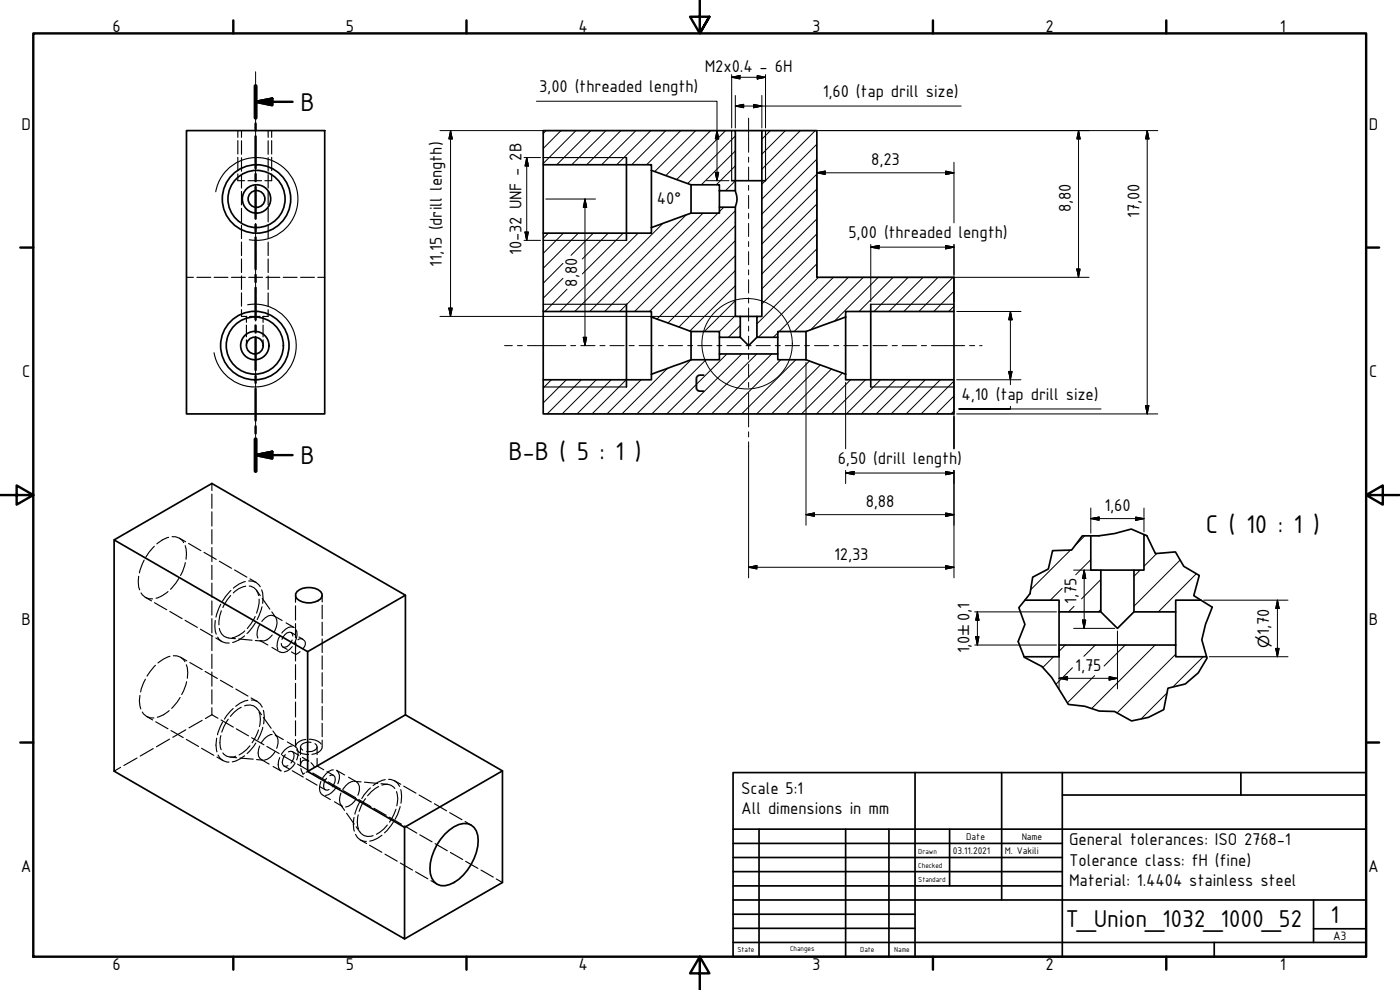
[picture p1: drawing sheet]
<svg xmlns="http://www.w3.org/2000/svg" width="420mm" height="297mm" viewBox="0 0 420 297" stroke-linecap="round" stroke-linejoin="round" font-family="sans-serif">
<!-- layer: Hatch (ISO) -->
<g fill="none" stroke="#000" stroke-width=".3">
<path d="M163.9 39.2l-.9 .9M168.4 39.2l-5.4 5.4M172.8 39.2l-9.8 9.9M177.3 39.2l-10.2 10.2M181.9 39.2l-10.3 10.2M186.4 39.2l-10.3 10.2M190.8 39.2l-10.2 10.2M195.3 39.2l-10.2 10.2M199.8 39.2l-10.2 10.2M204.3 39.2l-10.2 10.2M208.8 39.2l-12.3 12.3M213.3 39.2l-13.5 13.5"/>
<path d="M217.8 39.2l-14.7 14.7M231.2 39.2l-2.6 2.6M235.7 39.2l-7.1 7.1M240.2 39.2l-11.6 11.6M244.7 39.2l-16.1 16.1M220.7 54.3l-3 2.9M220.7 49.8l-5.7 5.6M220.7 45.3l-10.2 10.1M220.7 40.8l-14.3 14.3M245.2 56.7l-16.6 16.5M245.2 52.2l-16.6 16.5M245.2 47.7l-16.6 16.5"/>
<path d="M245.2 43.3l-16.6 16.5M164.5 70l-1.5 1.5M169 79l-6 6M169.1 70l-6.1 6M173.6 70l-10.6 10.5M178.1 70l-6.7 6.6M182.5 70l-7.7 7.7M187 70l-12.2 12.2M191.5 70l-16.7 16.7M198.9 67l-26.4 26.5M206 64.5l-29 29M211 64l-29.5 29.5"/>
<path d="M215.5 64l-29.5 29.5M217.2 62.2l-1.3 1.3M220.7 76.7l-20.3 20.2M220.7 72.2l-23.6 23.5M220.7 67.7l-25.8 25.8M220.7 63.2l-30.2 30.3M245.2 79.1l-18 18.1M245.2 74.7l-16.6 16.5M245.2 70.2l-16.6 16.5M245.2 65.7l-16.6 16.5M245.2 61.2l-16.6 16.5M169 83.5l-6 6"/>
<path d="M170.2 86.8l-6.7 6.7M174.7 86.8l-6.7 6.7M220.7 94.7l-4.8 4.8M220.7 85.7l-13.6 13.6M220.7 81.2l-16.9 16.9M220.7 90.2l-9.3 9.3M222.2 97.6l-3.6 3.6M233.4 99.9l-1.3 1.3M245.6 83.2l-18 18M250.1 83.2l-16.3 16.3M254.6 83.2l-16.3 16.3M259.1 83.2l-15.8 15.7"/>
<path d="M263.6 83.2l-13.2 13.2M268.1 83.2l-10.3 10.3M272.5 83.2l-10.2 10.3M277 83.2l-10.2 10.3M281.5 83.2l-10.2 10.3M286 83.2l-10.2 10.3M286.3 91.9l-1.6 1.6M286.3 87.4l-6.1 6.1M165.5 113.9l-2.5 2.5M170 113.9l-7 7M174.5 113.9l-10.3 10.3M178.9 113.9l-10.2 10.3"/>
<path d="M183.4 113.9l-10.2 10.3M187.9 113.9l-10.2 10.3M192.4 113.9l-10.2 10.3M200.3 110.5l-13.7 13.7M207.4 107.9l-16.3 16.3M211.9 107.9l-16.3 16.3M218.1 106.2l-18 18M222.6 106.2l-18 18M227.1 106.2l-18 18M231.6 106.2l-18 18M234.3 107.9l-16.2 16.3M238.8 107.9l-16.2 16.3"/>
<path d="M243 108.3l-15.9 15.9M246.2 109.5l-14.6 14.7M249.5 110.7l-13.4 13.5M252.8 111.9l-12.3 12.3M255.3 113.9l-10.3 10.3M259.8 113.9l-10.3 10.3M264.2 113.9l-10.2 10.3M268.7 113.9l-10.2 10.3M273.2 113.9l-10.2 10.3M277.7 113.9l-10.2 10.3M282.2 113.9l-10.3 10.3M286.3 118.8l-5.4 5.4"/>
<path d="M286.3 114.3l-9.9 9.9M286.3 123.3l-.9 .9M318.8 176.5l-3.6 3.6M321.3 165l-12 12M325.5 160.8l-2.9 2.9M327.4 167.9l-4.6 4.6M330.4 173.9l-5.8 5.8M342.2 171.1l-1.9 1.8M343.7 160.6l-.4 .3M347.1 166.1l-3.8 3.8M354.2 168l-13.9 13.9M359 172.2l-11.4 11.4"/>
<path d="M360.2 179.9l-.1 .2M316.2 197l-3.2 3.3M319.7 193.5l-1.9 1.9M322.3 181.9l-1.6 1.7M328.7 193.5l-3.4 3.4M330.4 182.9l-.8 .7M337.7 193.5l-6.4 6.3M346.7 193.5l-19.1 19.1M352.8 196.3l-17.6 17.6M361.1 197l-9.1 9.1M321.9 200.3l-5 5M328.5 202.7l-8.2 8.2"/>
<path d="M350.3 207.9l-7.9 7.8"/>
</g>
<!-- layer: Hidden (ISO) -->
<g fill="none" stroke="#000" stroke-width=".34">
<path d="M71.4 39.2v2M72.5 39.2v2M80.5 39.2v2M81.5 39.2v2M71.4 42.2v4M71.4 47.2v4M71.4 52.2v2h2M72.5 42.2v4.1M72.5 47.3v4.1M72.5 52.4v4M72.5 57.4v4.1M74.4 54.2h4.1"/>
<path d="M80.5 42.2v4.1M80.5 47.3v4.1M80.5 52.4v4M80.5 57.4v4.1M81.5 42.2v4M81.5 47.2v4M81.5 52.2v2h-2M72.5 62.5v4.1M72.5 67.6v4M72.5 72.6v4.1M72.5 77.7v4.1M80.5 62.5v4.1"/>
<path d="M80.5 67.6v4M80.5 72.6v4.1M80.5 77.7v4.1M56 83.2h2M59.1 83.2h4.1M64.3 83.2h4.1M69.5 83.2h4.1M72.5 92.9v2h1.6M72.5 82.8v4.1M72.5 87.9v4M74 94.9v1.8M74 97.6v3.5"/>
<path d="M74.6 83.2h4.2M74.9 94.9h3.2M79 94.9v1.8M79 97.6v3.5M79.8 83.2h4.2M80.5 92.9v2h-1.6M80.5 82.8v4.1M80.5 87.9v4M85 83.2h4.2M90.2 83.2h4.2M95.4 83.2h2.1M74 102v1.7"/>
<path d="M79 102v1.7M63.6 145.1v2.1M63.6 148.2v4.3M63.6 153.6v4.2M63.6 158.9v4.3M41.6 172.9l-.1 1.6 .4 2.5M42.3 177.9a3.5 3.5 0 0 0 3.5 1.8M43.3 168l-1.5 3.9M43.6 179.2l1.9 1.1M46.3 163.9l-2.5 3.3M50.4 177.5a8.4 8.4 0 0 1-3.6 2M50.6 161.2a8.5 8.5 0 0 0-3.5 2"/>
<path d="M51.6 161a3.5 3.5 0 0 1 3.5 1.8M53.7 173.6l-2.5 3.2M53.8 161.5l1.9 1M55.6 163.7l.4 2.5-.2 1.6M55.6 168.8l-.8 2.7-.6 1.2M56.6 163.1l3.7 2.1M61.2 165.7l3.7 2.1M63.6 164.3v4.2M63.6 169.6v4.3M63.6 174.9v4.3M65.8 168.4l3.7 2.1M69.2 178.7l-1 1.3-1.3 2.3"/>
<path d="M69.3 177.2l-2.5 3.2M70.4 171l3.7 2.2M73.6 174.5a8 8 0 0 0-3.5 2M73.7 175.9a6.8 6.8 0 0 0-3.7 2M74.6 174.3a3.4 3.4 0 0 1 3.5 1.8M74.8 175.8a3.1 3.1 0 0 1 2.8 2.9M75 173.7l1.8 1M77 177.1l1.1 1.6M77.8 179.8v1.1l-.8 3.1M78.5 177l.5 2.4-.2 1.6M78.7 179.5l2.3 3.3M88.7 178.6v2.1"/>
<path d="M96.7 178.6v2M46.4 180.8l3.6 2.2M46.7 199.6l-2.6 3.2M51 183.5l3.7 2.1M51 196.9l-1.9 .8-1.7 1.2M52 196.8a3.5 3.5 0 0 1 3.5 1.7M54.2 197.2l1.8 1.1M55.5 186.1l3.7 2.1M55.9 199.5l.4 2.4-.1 1.6M57 198.8l3.7 2.1M60.2 188.8l3.6 2.1M63.6 180.3v4.3"/>
<path d="M63.6 185.6v4.3M63.6 191v4.2M63.6 196.3v4.3M64.6 186.2l-.1 1.6 .4 2.5M64.8 191.4l1.8 1.1M65.3 191.2a3.3 3.3 0 0 0 3.5 1.7M65.8 188.5a3.2 3.2 0 0 0 2.8 2.9M66.3 181.3l-1.5 3.9M66.4 183.2l-.4 1.6-.3 2.7M68.7 191.5l2 .1M71.7 191.7l3.9 .4M73.4 190.8a8.4 8.4 0 0 1-3.6 2"/>
<path d="M73.4 189.3a7.6 7.6 0 0 1-3.7 2.1M76.6 185l-2.4 3.6M76.6 192.2l2 .1M76.7 186.8l-2.6 3.3M78 187.4a4.8 4.8 0 0 0-.6 4M78 192.2l2.4 1.3M78.6 182.1l-1.4 3.8M81.6 183.6l1.1 1.6M81.6 194.3l2.4 1.4M81.7 190.5a3.3 3.3 0 0 1-3.6 1.7M82.2 184.8a3.1 3.1 0 0 0-3.6 1.7M82.3 184.8l2.4 1.4"/>
<path d="M82.8 185.5a4.2 4.2 0 0 1-.5 4.1M84 190.8a4.8 4.8 0 0 0-.6 4.1M84.9 194.1l1.3 .7M85.9 186.9l2.4 1.4M87.4 189.8l1.2 .6M87.5 195.6l1.2 .7M87.7 192.1a2.73 2.73 0 0 1-2.8 2l-.4-.4-.1-.6M87.7 194a3.2 3.2 0 0 1-3.6 1.6M87.9 190.8l-.5-1a2.39 2.39 0 0 0-2.8 2M88.2 188.2a3.1 3.1 0 0 0-3.6 1.7M88.7 181.8v4.2M88.7 187.1v4.3"/>
<path d="M88.7 192.4v2.2M88.7 196.1v2.2M88.7 199.4v4.5M88.9 193l-.2 3.3 1.3-.8M88.9 189a4.2 4.2 0 0 1-.6 4.1M89.4 192a1.42 1.42 0 0 1 1.9 .1 1.42 1.42 0 0 1 .1 1.8l-.5 .7M89.7 191.1l1.2 .7M96.7 181.6v4.1M96.7 186.7v4M96.7 191.7v4.1M96.7 196.8v4M42 208.6l-.2 1.7 .4 2.4"/>
<path d="M42.7 213.6a3.5 3.5 0 0 0 3.5 1.8M43.6 203.8l-.5 1.1-.9 2.7M44 215l1.8 1M46.7 216.6l3.7 2.1M50.8 213.2a8 8 0 0 1-3.6 2M51.3 219.2l3.7 2.1M54.1 209.3l-2.6 3.2M55.8 219l-3.9 2.2M56 204.5l-1.5 3.9M60.7 216.1l-4 2.3M61.6 201.5l3.6 2.1M63.6 201.6v4.3"/>
<path d="M63.6 207v4.2M63.6 212.3v2.1M63.6 214.4l-2 1.2M63.6 214.4l1.8 1.1M66.2 204.1l3.6 2.1M66.3 216l3.7 2.2M66.8 216.6l-1.5 3.9M68.5 215.8l-1.3 2.2-.7 1.7M70 212.6l-2 2.1-.6 1.1M70.8 206.7l3.6 2.2M70.9 218.7l3.7 2.1M72.4 212.2l-2.2 1.6-1.1 1.2"/>
<path d="M73.4 211.8a3.2 3.2 0 0 1 3.9 1M74.4 210.1l-2.3 .9-1.4 .9M75.4 209.4l1.8 1.1M75.4 210a3.4 3.4 0 0 1 3.3 2.2M77.3 212.8l1.2 1.6M77.6 219l-.6 1.6-1.4 2.3M77.8 213.7a6.8 6.8 0 0 1 .1 4.3M78.9 218.2l-1.6 3.8M79 213.1a8.3 8.3 0 0 1 .1 4.1M79 215.3l2.4 3.2M81.9 219.3l1.2 1.7M88.7 205v4.5"/>
<path d="M88.7 210.6v4.5M88.7 216.3v4.5M96.7 201.8v4.1M96.7 206.9v4M96.7 211.9v4.1M96.7 217v4.1M36.2 230.2l-2 1.2M41.1 227.4l-3.9 2.3M46 224.6l-3.9 2.3M50.9 221.8l-4 2.3M55.9 221.9l3.7 2.1M60.5 224.5l3.7 2.1"/>
<path d="M65 221.5a8.4 8.4 0 0 0 .1 4.1M65.1 227.1l1.8 1.1M65.4 226.6a3.5 3.5 0 0 0 3.3 2.1M66.3 220.7a6.8 6.8 0 0 0 .1 4.2M66.9 225.9a3.1 3.1 0 0 0 3.8 1M69 227.1l2 .3M72 227.4l4 .4M73.4 226.8l-1.3 .9-2.4 .9M75 223.8l-1 1.1-2.2 1.6M75.5 221.3l3.7 2.2M76.8 222.9l-.7 1.1-1.9 2.1M77 227.9l2 .2"/>
<path d="M77.9 223.8a3.3 3.3 0 0 0 .4 4M78.4 227.9l2.4 1.4M80.1 224l3.7 2.1M81.7 220.4a4.3 4.3 0 0 0-3.3 2.5M82 230l2.4 1.3M82.5 225.5a5 5 0 0 1-3.2 2.6M82.6 220.5l2.4 1.4M82.7 220.6a3.2 3.2 0 0 1 .3 3.9M83.9 227.3a3.3 3.3 0 0 0 .4 4M84.7 226.6l3.6 2.2M85.3 229.9l1.6 .9M85.6 226.4a2.73 2.73 0 0 0-.3 3.5l1.1-.2"/>
<path d="M86.2 222.6l2.4 1.4M86.6 225.6l1.2-.1a2.4 2.4 0 0 1-.5 3.4M87.7 223.8a4.3 4.3 0 0 0-3.2 2.6M87.7 231.3l3.3 1.9M87.8 225.5l1.9 1.1M88.6 229a5 5 0 0 1-3.3 2.5M88.7 224.1a3.2 3.2 0 0 1 .3 3.9M88.7 221.9v2.2M89 224.9a3.8 3.8 0 0 0 3.6 1.5M89.3 229.3l3.7 2.1M90.2 224.1v2.3M90.2 227.5v2.3"/>
<path d="M90.3 230.6l.6 1.7 .5-.3M90.7 227.2l2 1.2M91.8 221.9a3.1 3.1 0 0 0-3.1 2.1M91.9 233.7l3.3 1.9M92.3 231.5l-.4 .2M92.6 228.3a1.47 1.47 0 0 0-1.7-.1 1.47 1.47 0 0 0-.7 1.5M92.8 221.8a4.4 4.4 0 0 1 3.6 1.5M93.3 228.8l1.1 1.4M93.3 222.7a2.78 2.78 0 0 0-3.1 1.4l.6 1M93.9 231.9l3.6 2.1M94.5 223.1l.5 .4 .2 .6a2.34 2.34 0 0 1-3.2 1.4M95.2 224.1v2.3"/>
<path d="M95.2 227.5v2.3l2 1.2M96 236l1.6 1M96.3 234.5a3.5 3.5 0 0 0 .4 3.9M96.6 224.2a2.34 2.34 0 0 1-2.1 2l-.9 .1M96.7 222.1v2M96.7 238.5l2.4 1.4M98 233.5a2.76 2.76 0 0 0-.4 3.5l.6 .1 .6-.2M98.1 231.5l2 1.1M98.5 234.6l3.7 2.1M99 232.7l.6-.2 .5 .1a2.43 2.43 0 0 1-.4 3.5M100 231a4.1 4.1 0 0 0-3.2 2.5M100.9 236.1a4.8 4.8 0 0 1-3.2 2.6"/>
<path d="M101 231.1l2.4 1.4M101 231.2a3.1 3.1 0 0 1 .4 3.9M102.3 237.9a3.5 3.5 0 0 0 .4 4M103 237.2l3.7 2.1M104.6 233.2l2.4 1.4M106 234.5a4.1 4.1 0 0 0-3.2 2.5M106.4 234.4l2 .2M106.9 239.6a4.8 4.8 0 0 1-3.2 2.5M107.1 234.6a3.1 3.1 0 0 1 .3 4M107.7 239.9l3.6 2.1M109.4 234.7l4 .4M109.7 239.6l-1.3 2.3-.6 1.5"/>
<path d="M111.2 236.4l-1.9 2.1-.7 1.1M113.6 236l-2.2 1.6-1.1 1.1M114.3 235.1l2 .2M114.6 235.6a3.2 3.2 0 0 1 3.9 1M115.6 233.9l-2.3 .9-1.3 .9M116.6 233.8a3.5 3.5 0 0 1 3.3 2.2M118.4 234.3l1.9 1M119 237.5a6.9 6.9 0 0 1 .1 4.3M120.3 236.9a9 9 0 0 1 0 4.1M121.2 235.9l3.6 2.1M125.8 238.5l3.7 2.2M100.4 240.6l2.3 1.4"/>
<path d="M102.3 241.5l1.1 1.6M104 244l2.3 3.3M106.3 245.3a8.4 8.4 0 0 0 0 4.1M106.7 250.3a3.4 3.4 0 0 0 3.2 2.2M106.9 248.1l1.1 1.6M107.5 244.5a6.9 6.9 0 0 0 .1 4.3M108 240.4l-1.5 3.9M108.1 249.7a3.1 3.1 0 0 0 3.9 1M108.2 252l1.8 1.1M110.9 253.6l3.7 2.1M112.2 242.5l3.7 2.1M114.6 250.6l-1.3 .9-2.3 .9"/>
<path d="M115.5 256.3l3.7 2.1M116.2 247.6l-1 1.1-2.2 1.6M116.8 245.2l3.7 2.1M118 246.7l-2.6 3.2M118.8 242.8l-.6 1.6-1.3 2.3M120.1 242l-.8 2.3-.7 1.5M120.1 258.9l3.7 2.2M121.4 247.8l3.7 2.2M126 250.5l3.7 2.1M130.4 241.2l3.6 2.1M130.6 253.1l3.6 2.2M135 243.8l3.6 2.1"/>
<path d="M135.2 255.8l3.7 2.1M139.6 246.5l1.8 1.1M139.7 258.4l3.7 2.1M124.7 261.6l3.7 2.1M129.3 264.2l1.8 1.1M144.4 261.1l3.6 2.1M148.9 263.7l1.9 1.1"/>
</g>
<!-- layer: Visible (ISO) -->
<g fill="none" stroke="#000" stroke-width=".51">
<path d="M56 39.2h41.5v85h-41.5zM220.7 39.2h7.9M228.6 39.2v55.7h-1.4v6.3h6.2v-1.7h8.5M228.6 39.2h16.6v44h41.1v10.3h-32.5v1.6M163 49.4v20.6M188 47.3v24.8M195.5 51.1v-1.7h-32.5v-10.2h57.7v18h-4.8M195.5 51.1l11.9 4.3M195.5 51.1v17.2M207.4 55.4h8.5v1.8M207.4 55.4v8.6M215.9 57.2v5"/>
<path d="M219.6 54.2h10.1M220.7 57.2a6.3 6.3 0 0 1 0 5M195.5 68.3v1.7h-32.5v23.5h32.5v1.6M207.4 64l-11.9 4.3M220.7 62.2h-4.8v1.8h-8.5M220.7 62.2v32.7h1.5v6.3h-6.3v-1.7h-8.5M163 93.5v20.4M188 91.3v24.8M195.5 95.1l11.9 4.4M195.5 95.1v17.2M207.4 99.5v8.4M222.2 94.9h5"/>
<path d="M241.9 99.5v8.4M253.8 95.1l-11.9 4.4M253.8 95.1v17.2M261.3 91.3v24.8M286.3 93.5v20.4M195.5 112.3v1.6h-32.5v10.3h123.3v-10.3h-32.5v-1.6M207.4 107.9h8.5v-1.7h17.5v1.7h8.5M207.4 107.9l-11.9 4.4M215.9 101.2v5M222.2 101.2l2.5 2.5 2.5-2.5M233.4 101.2v5M241.9 107.9l11.9 4.4"/>
<path d="M34.2 162l58.1 33.5 29.4-16.9-58.1-33.5-29.4 16.9v69.4l87.2 50.3v-33.5l-29.1-16.7M89.1 177.5a5.7 5.7 0 0 1 7.2 0 1.65 1.65 0 0 1-.8 2.7 5.8 5.8 0 0 1-6.4-.6l-.4-.7v-.7zM121.7 178.6v35.9l29.1 16.8v33.5l-29.4 16.9M327.4 160.8v10.3h3v12.5h-12.6v-3.5h-10.2M330.4 171.1h9.9M343.3 160.4v10.7h-3v12.5h12.5v-3.5h7.6M92.3 195.5v36l29.4-17M307.3 197h10.5v-3.5h35v3.5h9.3M317.8 183.6v9.9M330.4 183.6l5 4.9 4.9-4.9M352.8 183.6v9.9M150.8 231.3l-29.4 16.9"/>
<path d="M133.5 250.3a8.6 8.6 0 0 1 6.8-3.2 4.4 4.4 0 0 1 3.2 5.1 16 16 0 0 1-7.2 12.6 4.7 4.7 0 0 1-6-.3 9.2 9.2 0 0 1 0-9.2l.8-1.9z"/>
<circle cx="77" cy="59.7" r="10.3"/>
<circle cx="77" cy="59.7" r="4.3"/>
<circle cx="77" cy="59.7" r="8.6"/>
<circle cx="77" cy="59.7" r="2.52"/>
<circle cx="76.5" cy="103.7" r="8.6"/>
<circle cx="76.5" cy="103.7" r="4.3"/>
<circle cx="76.5" cy="103.7" r="2.52"/>
<circle cx="76.5" cy="103.7" r="10.3"/>
</g>
<!-- layer: Visible Narrow (ISO) -->
<path d="M219.6 39.2v15M229.7 39.2v15M64.7 57.5a12.4 12.4 0 0 1 14.4-10 12.4 12.4 0 0 1 10.1 14.4 12.4 12.4 0 0 1-14.4 10M163 47.3h25M163 72.1h25M74.3 91.4a12.4 12.4 0 0 1 14.4 10.1 12.4 12.4 0 0 1-10.1 14.4 12.4 12.4 0 0 1-14.4-10.1M163 91.3h25M261.3 91.3h25M163 116.1h25M261.3 116.1h25" fill="none" stroke="#000" stroke-width=".34"/>
<!-- layer: Break Line (ISO) -->
<path d="M315.9 165.2l5.7-.2 3.2-4.2a36.3 36.3 0 0 0 14.7-2.1l4.7 2 2.6 5.4 6-.5 2.5 4.3 4.6 2.8-1.6 6 5.5 3.5-2 5.2-1.1 4.6 1.5 5.5-2.6 4.4-3.9 3.3-5.2 1.3-1.3 6.4-4.6 2.4-5 1-5.1-2.8-4.6-.2-4.4-1.4-4.9-.5-5-8.2-2.9-3.2-5.3-2.8-1.8-4.7 2-5.1-1.8-5.1 3.3-4.2 .8-4.9 4.7-2.5z" fill="none" stroke="#000" stroke-width=".51"/>
<!-- layer: Section Line (ISO) -->
<g fill="none" stroke="#000" stroke-width=".72">
<path d="M76.7 30.6l5-1v2zM76.7 25.8v9.5M76.7 37.1v2.1M76.7 30.6h11.1M76.7 40.9v9.6M76.7 52.2v2.1M76.7 56.1v9.5M76.7 67.4v2.1M76.7 71.2v9.6M76.7 82.5v2.1M76.7 86.3v9.6M76.7 97.6v2.2"/>
<path d="M76.7 101.5v9.5M76.7 112.8v2.1M76.7 116.7v9.5M76.7 136.6l5-1.1v2.1zM76.7 127.9v2.1M76.7 131.8v9.5M76.7 136.6h11.1"/>
</g>
<path d="M76.7 25.8v9.5M76.7 131.8v9.5" fill="none" stroke="#000" stroke-width="1.2"/>
<path d="M76.7 30.6l5-1zM76.7 30.6l5-1v2zM76.7 136.6l5-1.1zM76.7 136.6l5-1.1v2.1z" fill="#000" stroke="#000" stroke-width=".72"/>
<!-- layer: Detail Boundary (ISO) -->
<circle cx="224.2" cy="103.1" r="13.6" fill="none" stroke="#000" stroke-width=".3"/>
<!-- layer: Border (ISO) -->
<g fill="none" stroke="#000" stroke-width=".72">
<path d="M10 10h400v277h-400zM70 6.1v3.9M140 6.1v3.9M210 0v10l-2.9-5h5.8l-2.9 5 2.9-5M280 6.1v3.9M350 6.1v3.9M6.1 74.3h3.9M410 74.3h3.9M0 148.5h10l-5-2.8v5.7l5-2.9M410 148.5l5 2.9v-5.7l-5 2.8h10M6.1 222.8h3.9M410 222.8h3.9"/>
<path d="M70 287v3.9M140 287v3.9M210 287l2.9 5h-5.8l2.9-5v10M280 287v3.9M350 287v3.9"/>
</g>
<!-- layer: Title (ISO) -->
<g fill="none" stroke="#000" stroke-width=".51">
<path d="M220 231.8h190v55.2h-190zM274.6 231.8v55.2M300.6 231.8v38.2M318.8 238.5h91.2M318.8 231.8v55.2M372.4 231.8v6.7M220 253.1h98.8M220 257.3h98.8M220 248.8h190M227.8 248.8v38.2M253.8 248.8v38.2M266.8 248.8v38.2"/>
<path d="M285 248.8v17M220 261.5h98.8M220 265.8h98.8M220 270h190M220 274.3h54.6M220 278.5h54.6M394.2 278.7h15.8M394.2 270v12.8M220 282.8h190M364.4 282.8v4.2"/>
</g>
<!-- layer: Centerline (ISO) -->
<g fill="none" stroke="#000" stroke-width=".3">
<path d="M76.7 21.5v5.4M76.7 28.4v1.5M76.7 31.4v14.3M224.7 35.5v10.2M76.7 47.1v1.6M76.7 50.2v3.9M76.7 55.6v1.5M76.7 58.6v4M224.7 47.1v1.6M224.7 50.2v3.9M224.7 55.6v1.5M224.7 58.6v4"/>
<path d="M76.7 64v1.6M76.7 67v4M76.7 72.5v1.5M76.7 75.5v3.9M224.7 64v1.6M224.7 67v4M224.7 72.5v1.5M224.7 75.5v3.9M76.7 81v1.5M76.7 83.9v4M76.7 89.4v1.5M76.7 92.4v3.9"/>
<path d="M76.7 97.9v1.4M224.7 81v1.5M224.7 83.9v4M224.7 89.4v1.5M224.7 92.4v3.9M224.7 97.9v1.4M76.7 100.9v3.9M76.7 106.3v1.5M76.7 109.3v3.9M76.7 114.8v1.4M76.7 117.8v13.4M151.4 103.7h2.4"/>
<path d="M155.3 103.7h1.5M158.3 103.7h11.5M171.3 103.7h1.5M174.3 103.7h4.3M180 103.7h1.6M183 103.7h4.3M188.8 103.7h1.5M191.8 103.7h4.3M197.6 103.7h1.5M200.6 103.7h4.3M206.4 103.7h1.5M209.4 103.7h4.3"/>
<path d="M215.1 103.7h1.5M218.1 103.7h4.3M223.9 103.7h1.5M224.7 100.9v3.9M224.7 106.3v1.5M224.7 109.3v3.9M224.7 114.8v1.4M224.7 117.8v10.3M226.9 103.7h4.3M232.7 103.7h1.5M235.7 103.7h4.2M241.5 103.7h1.5"/>
<path d="M244.4 103.7h4.3M250.2 103.7h1.5M253.2 103.7h4.3M259 103.7h1.5M262 103.7h4.3M267.8 103.7h1.5M270.8 103.7h4.2M276.5 103.7h1.5M279.5 103.7h10M291 103.7h1.5M294 103.7h.7M76.7 132.7v1.5"/>
<path d="M76.7 135.7v4.6M224.7 129.6v1.5M224.7 132.6v1.5"/>
</g>
<!-- layer: Dimension (ISO) -->
<g fill="none" stroke="#000" stroke-width=".3">
<path d="M132 39.2h87.8M135.2 39.2l.5 2.5h-1zM135.2 39.2v55.7M161 30.4h54.2v23.8M215.2 39.2l.5 2.5h-1zM220.7 31.8l2.5-.5v1zM220.7 31.8h67.8M220.7 28.6v9.8M221.4 39.2h3.2M224.7 39.2h122.8M226.1 31.3l2.5 .5-2.5 .5zM228.6 28.6v9.8"/>
<path d="M323.7 39.2l.4 2.5h-.9zM323.7 39.2v44M344.3 39.2l.5 2.5h-1zM344.3 39.2v85M163.8 59.7h14.9M175.6 59.7l.5 2.5h-1.1zM175.6 59.7v44M212 54.2h6.8M214.7 51.7h1l-.5 2.5zM245.2 51.8l2.4-.5v1.1zM245.2 51.8h41.1M245.2 48.7v33.7"/>
<path d="M283.8 51.3l2.5 .5-2.5 .6zM286.3 48.7v18.2M261.3 74.2l2.5-.6v1.1zM261.3 74.2h25M261.3 73.3v17.2M283.8 73.6l2.5 .6-2.5 .5zM286.3 73.3v17.2M132 94.9h89.4M134.7 92.4h1l-.5 2.5zM246 83.2h80.9M287.1 93.5h19.3M303.2 93.5l.5 2.5h-1z"/>
<path d="M303.2 93.5v21.9M323.2 80.7h.9l-.4 2.5zM175 101.2h1.1l-.5 2.5zM241.9 108.7v48.9M253.8 114.8v19.8M286.3 114.8v19.8M287.1 113.9h19.3M302.7 111.4h1l-.5 2.5zM224.7 133.9v39.5M287.1 124.2h60.4M303.2 121.9v.8h-15.5h42.8M343.8 121.7h1l-.5 2.5z"/>
<path d="M241.9 154.4l2.5-.5v1zM241.9 154.4h44.4M253.8 141.9l2.5-.4v.9zM253.8 141.9h32.5M253.8 141.1v4M283.8 141.5l2.5 .4-2.5 .5zM283.8 153.9l2.5 .5-2.5 .5zM286.3 141.1v32.3M327.4 155.6l2.5-.5v1zM327.4 155.6h15.9M327.4 152.4v7.6M340.8 155.1l2.5 .5-2.5 .5z"/>
<path d="M343.3 152.4v7.2M224.7 170.2l2.5-.5v1zM224.7 170.2h61.6M283.8 169.7l2.5 .5-2.5 .5zM322.2 171.1h7.4M325.4 171.1l.4 2.5h-.9zM325.4 171.1v17.4M292.5 193.5h24.6M292.5 183.6h24.6M292.8 191h1l-.5 2.5zM293.3 183.6l.5 2.5h-1zM293.3 183.6v9.9"/>
<path d="M317.8 194.3v12.4M322.2 188.5h12.4M324.9 186h.9l-.4 2.5zM335.4 189.3v17.4M361.2 180.1h25.3M362.9 197h23.6M382.9 194.5h1l-.5 2.5zM383.4 180.1l.5 2.5h-1zM383.4 180.1v16.9M317.8 203.5l2.6-.5v1zM317.8 203.5h17.6M332.9 203l2.5 .5-2.5 .5z"/>
</g>
<g fill="#000" stroke="#000" stroke-width=".3">
<path d="M220.7 31.8l2.5-.5zM220.7 31.8l2.5-.5v1zM226.1 32.3l2.5-.5zM226.1 31.3l2.5 .5-2.5 .5zM135.2 39.2l.5 2.5zM135.2 39.2l.5 2.5h-1zM214.7 51.7l.5 2.5zM214.7 51.7h1l-.5 2.5zM215.2 39.2l.5 2.5zM215.2 39.2l.5 2.5h-1zM245.2 51.8l2.4-.5zM245.2 51.8l2.4-.5v1.1z"/>
<path d="M283.8 52.4l2.5-.6zM283.8 51.3l2.5 .5-2.5 .6zM323.7 39.2l.4 2.5zM323.7 39.2l.4 2.5h-.9zM344.3 39.2l.5 2.5zM344.3 39.2l.5 2.5h-1zM175.6 59.7l.5 2.5zM175.6 59.7l.5 2.5h-1.1zM261.3 74.2l2.5-.6zM261.3 74.2l2.5-.6v1.1zM283.8 74.7l2.5-.5zM283.8 73.6l2.5 .6-2.5 .5z"/>
<path d="M134.7 92.4l.5 2.5zM134.7 92.4h1l-.5 2.5zM303.2 93.5l.5 2.5zM303.2 93.5l.5 2.5h-1zM323.2 80.7l.5 2.5zM323.2 80.7h.9l-.4 2.5zM175 101.2l.6 2.5zM175 101.2h1.1l-.5 2.5zM302.7 111.4l.5 2.5zM302.7 111.4h1l-.5 2.5zM343.8 121.7l.5 2.5zM343.8 121.7h1l-.5 2.5z"/>
<path d="M241.9 154.4l2.5-.5zM241.9 154.4l2.5-.5v1zM253.8 141.9l2.5-.4zM253.8 141.9l2.5-.4v.9zM283.8 142.4l2.5-.5zM283.8 141.5l2.5 .4-2.5 .5zM283.8 154.9l2.5-.5zM283.8 153.9l2.5 .5-2.5 .5zM327.4 155.6l2.5-.5zM327.4 155.6l2.5-.5v1zM340.8 156.1l2.5-.5zM340.8 155.1l2.5 .5-2.5 .5z"/>
<path d="M224.7 170.2l2.5-.5zM224.7 170.2l2.5-.5v1zM283.8 170.7l2.5-.5zM283.8 169.7l2.5 .5-2.5 .5zM325.4 171.1l.4 2.5zM325.4 171.1l.4 2.5h-.9zM292.8 191l.5 2.5zM292.8 191h1l-.5 2.5zM293.3 183.6l.5 2.5zM293.3 183.6l.5 2.5h-1zM324.9 186l.5 2.5zM324.9 186h.9l-.4 2.5z"/>
<path d="M382.9 194.5l.5 2.5zM382.9 194.5h1l-.5 2.5zM383.4 180.1l.5 2.5zM383.4 180.1l.5 2.5h-1zM317.8 203.5l2.6-.5zM317.8 203.5l2.6-.5v1zM332.9 204l2.5-.5zM332.9 203l2.5 .5-2.5 .5z"/>
</g>
<!-- layer: Symbol (ISO) -->
<path d="M219.6 23.2l2.5-.5v1zM219.6 23.2h10.1M219.6 22.4v16M227.2 22.7l2.5 .5-2.5 .5zM229.7 22.4v16M157.3 47.3h4.9M158.1 47.3l.5 2.5h-1zM158.1 47.3v24.8M157.3 72.1h4.9M157.6 69.6h1l-.5 2.5z" fill="none" stroke="#000" stroke-width=".3"/>
<path d="M219.6 23.2l2.5-.5zM219.6 23.2l2.5-.5v1zM227.2 23.7l2.5-.5zM227.2 22.7l2.5 .5-2.5 .5zM158.1 47.3l.5 2.5zM158.1 47.3l.5 2.5h-1zM157.6 69.6l.5 2.5zM157.6 69.6h1l-.5 2.5z" fill="#000" stroke="#000" stroke-width=".3"/>
<g font-size="8.3">
<text x="90.2" y="33.2">B</text>
<text x="208.2" y="117.8">C</text>
<text x="152.6" y="138">B-B ( 5 : 1 )</text>
<text x="90.2" y="139.2">B</text>
<text x="361.9" y="159.8">C ( 10 : 1 )</text>
</g>
<g font-size="7.9">
<text x="319.8" y="278.2">T_Union_1032_1000_52</text>
<text x="399.3" y="276.8">1</text>
</g>
<g font-size="5.5">
<text x="33.8" y="9.6">6</text>
<text x="103.8" y="9.6">5</text>
<text x="173.6" y="9.6">4</text>
<text x="243.8" y="9.6">3</text>
<text x="313.8" y="9.6">2</text>
<text x="384.1" y="9.6">1</text>
<text x="211.5" y="21.6">M2x0.4 - 6H</text>
<text x="161.8" y="27.7">3,00 (threaded length)</text>
<text x="246.9" y="29.2">1,60 (tap drill size)</text>
<text x="6.4" y="38.9">D</text>
<text x="410.8" y="38.9">D</text>
<text x="261.5" y="49.5">8,23</text>
<text x="197.1" y="61.3">40°</text>
<text x="321.4" y="63.7" transform="rotate(-90 321.4 63.7)">8,80</text>
<text x="342" y="65.3" transform="rotate(-90 342 65.3)">17,00</text>
<text x="254.6" y="71.5">5,00 (threaded length)</text>
<text x="156.5" y="76.5" transform="rotate(-90 156.5 76.5)">10-32 UNF - 2B</text>
<text x="132.6" y="80.1" transform="rotate(-90 132.6 80.1)">11,15 (drill length)</text>
<text x="173.2" y="86" transform="rotate(-90 173.2 86)">8,80</text>
<text x="6.6" y="113.1">C</text>
<text x="410.9" y="113.1">C</text>
<text x="288.5" y="120.1">4,10 (tap drill size)</text>
<text x="251.4" y="139.3">6,50 (drill length)</text>
<text x="259.8" y="152.1">8,88</text>
<text x="331.4" y="153.3">1,60</text>
<text x="250.3" y="167.9">12,33</text>
<text x="323" y="181.1" transform="rotate(-90 323 181.1)">1,75</text>
<text x="6.4" y="187.4">B</text>
<text x="291" y="186.4" transform="rotate(-90 291 186.4)">0,1</text>
<text x="380.9" y="190.5" transform="rotate(-90 380.9 190.5)">1,70</text>
<text x="410.8" y="187.4">B</text>
<text x="291" y="196.1" transform="rotate(-90 291 196.1)">1,0</text>
<text x="322.7" y="201.2">1,75</text>
<text x="222.5" y="238.2">Scale 5:1</text>
<text x="222.5" y="244.4">All dimensions in mm</text>
<text x="320.9" y="253.5">General tolerances: ISO 2768-1</text>
<text x="6.3" y="261.6">A</text>
<text x="320.9" y="259.7">Tolerance class: fH (fine)</text>
<text x="410.6" y="261.6">A</text>
<text x="320.9" y="265.9">Material: 1.4404 stainless steel</text>
<text x="33.8" y="290.9">6</text>
<text x="103.8" y="290.9">5</text>
<text x="173.6" y="290.9">4</text>
<text x="243.8" y="290.9">3</text>
<text x="313.8" y="290.9">2</text>
<text x="384.1" y="290.9">1</text>
</g>
<g font-size="4.6">
<text x="291" y="190.7" transform="rotate(-90 291 190.7)">±</text>
<text x="380.9" y="194.4" transform="rotate(-90 380.9 194.4)">⌀</text>
</g>
<text font-size="3.9" x="400.1" y="282">A3</text>
<g font-size="3.1">
<text x="286" y="256.3">03.11.2021</text>
<text x="290" y="252">Date</text>
<text x="301.6" y="256.3">M. Vakili</text>
<text x="306.6" y="252">Name</text>
</g>
<g font-size="2.4">
<text x="275.6" y="256.3">Drawn</text>
<text x="275.6" y="260.5">Checked</text>
<text x="275.6" y="264.8">Standard</text>
<text x="221.4" y="285.7">State</text>
<text x="237.1" y="285.4">Changes</text>
<text x="258.2" y="285.7">Date</text>
<text x="268.4" y="285.7">Name</text>
</g>
</svg>
